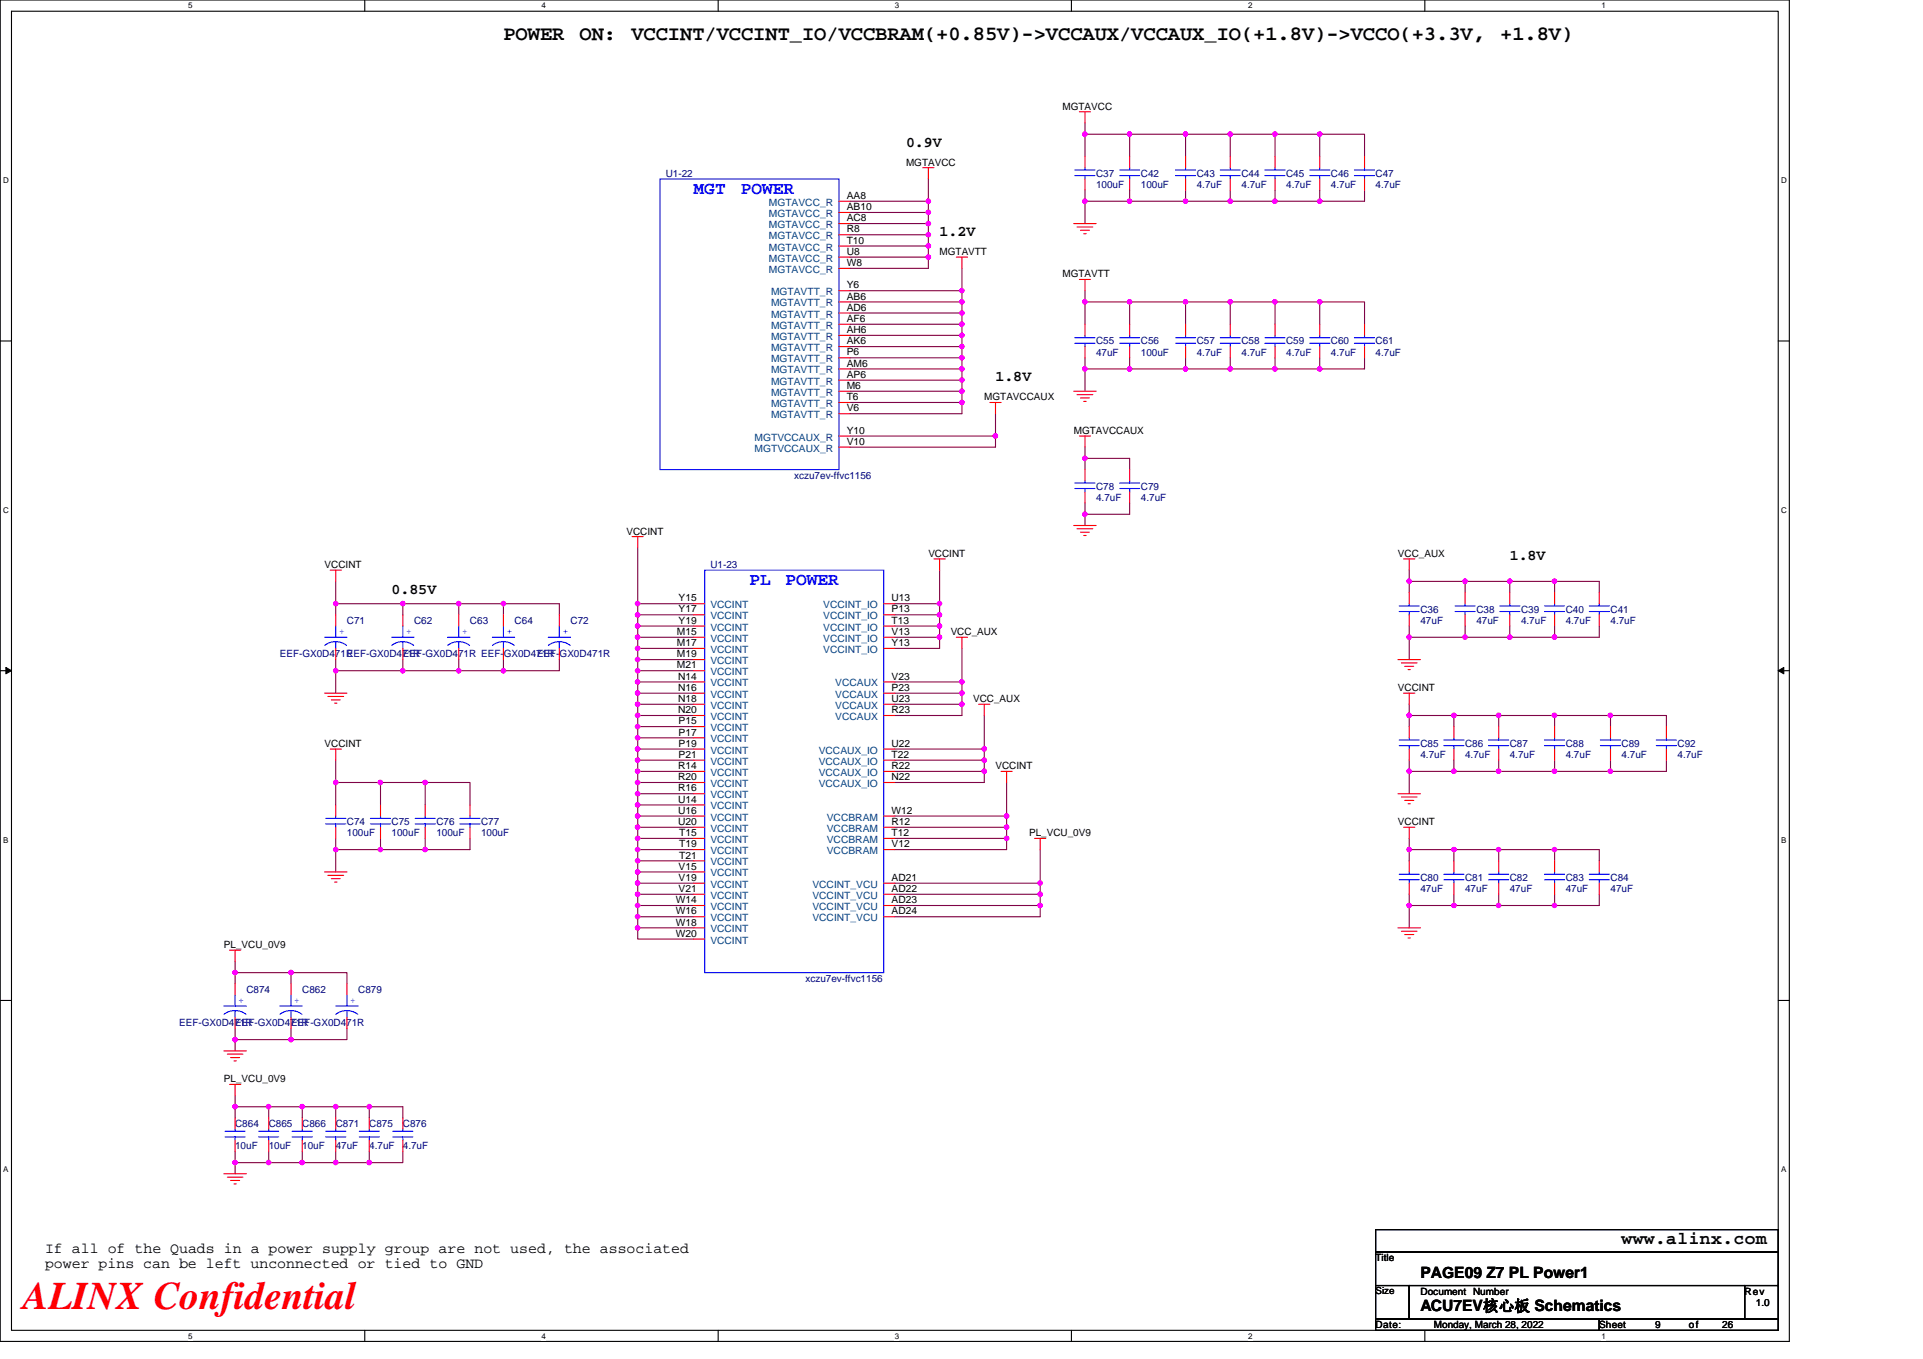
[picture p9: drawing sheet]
<svg xmlns="http://www.w3.org/2000/svg" width="297mm" height="210mm" viewBox="0 0 297 210" stroke-linecap="round" stroke-linejoin="round" font-family="sans-serif">
<path d="M0 0h276.4v207.3h-276.4zM1.8 1.7h272.9v203.8h-272.9z" fill="none" stroke="#000" stroke-width=".17"/>
<g fill="#fff">
<path d="M29.1 .2h.6v1.4h-.6z"/>
<path d="M29.1 205.7h.6v1.4h-.6z"/>
</g>
<path d="M56.3 0v1.7M56.3 205.5v1.8" fill="none" stroke="#000" stroke-width=".17"/>
<g fill="#fff">
<path d="M83.6 .2h.7v1.4h-.7z"/>
<path d="M83.6 205.7h.7v1.4h-.7z"/>
</g>
<path d="M110.9 0v1.7M110.9 205.5v1.8" fill="none" stroke="#000" stroke-width=".17"/>
<g fill="#fff">
<path d="M138.2 .2h.7v1.4h-.7z"/>
<path d="M138.2 205.7h.7v1.4h-.7z"/>
</g>
<path d="M165.5 0v1.7M165.5 205.5v1.8" fill="none" stroke="#000" stroke-width=".17"/>
<g fill="#fff">
<path d="M192.8 .2h.6v1.4h-.6z"/>
<path d="M192.8 205.7h.6v1.4h-.6z"/>
</g>
<path d="M220.1 0v1.7M220.1 205.5v1.8" fill="none" stroke="#000" stroke-width=".17"/>
<g fill="#fff">
<path d="M247.4 .2h.6v1.4h-.6z"/>
<path d="M247.4 205.7h.6v1.4h-.6z"/>
<path d="M.5 27.2h.8v1.4h-.8z"/>
<path d="M275.1 27.2h.9v1.4h-.9z"/>
<path d="M.5 78.1h.8v1.4h-.8z"/>
<path d="M275.1 78.1h.9v1.4h-.9z"/>
</g>
<path d="M0 52.7h1.8M274.7 52.7h1.7" fill="none" stroke="#000" stroke-width=".17"/>
<g fill="#fff">
<path d="M.5 129.1h.8v1.4h-.8z"/>
<path d="M275.1 129.1h.8v1.4h-.8z"/>
</g>
<path d="M0 103.6h1.8M274.7 103.6h1.7" fill="none" stroke="#000" stroke-width=".17"/>
<path d="M.9 103.1l.9 .5-.9 .5zM274.7 103.6l.8-.5v1z" fill="#000" stroke="#000" stroke-width=".15"/>
<g fill="#fff">
<path d="M.5 180h.8v1.4h-.8z"/>
<path d="M275.1 180h.8v1.4h-.8z"/>
</g>
<path d="M0 154.6h1.8M274.7 154.6h1.7M212.5 190h62.2v3.5h-62.2zM212.5 193.5h62.2v5.1h-62.2zM212.5 198.6h5.2v5.2h-5.2zM217.7 198.6h51.8v5.2h-51.8zM269.5 198.6h5.2v5.2h-5.2zM212.5 203.8h34.5v1.7h-34.5zM247 203.8h27.7v1.7h-27.7z" fill="none" stroke="#000" stroke-width=".17"/>
<g fill="none" stroke="#800040" stroke-width=".17">
<path d="M167.6 19v1.7M131.3 31.1h12.1M131.3 32.8h12.1M131.3 34.5h12.1M131.3 36.3h12.1M131.3 38h12.1M131.3 39.7h12.1M143.4 27.6v3.5M143.4 31.1v1.7M143.4 32.8v1.7M143.4 34.5v1.8M143.4 36.3v1.7"/>
<path d="M143.4 38v1.7M143.4 39.7v1.8h-12.1M167.6 29.4v1.7M167.6 20.7h6.9v3.5M167.6 31.1h6.9M167.6 20.7v3.5M167.6 31.1v3.4M174.5 20.7h8.6v3.5M174.5 31.1h8.6M174.5 29.4v1.7M183.1 29.4v1.7M183.1 20.7h6.9"/>
<path d="M183.1 31.1h6.9M190 20.7h7v3.5M190 31.1h7M190 20.7v3.5M190 29.4v1.7M197 20.7h6.9v3.5M197 31.1h6.9M197 29.4v1.7M203.9 20.7h6.9v3.5M203.9 29.4v1.7M210.8 29.4v1.7h-6.9M131.3 44.9h17.3"/>
<path d="M131.3 46.7h17.3M131.3 48.4h17.3M131.3 50.1h17.3M131.3 51.8h17.3M131.3 53.6h17.3M131.3 55.3h17.3M131.3 57h17.3M131.3 58.7h17.3M148.6 41.5v3.4M148.6 44.9v1.8M148.6 46.7v1.7M148.6 48.4v1.7"/>
<path d="M148.6 50.1v1.7M148.6 51.8v1.8M148.6 53.6v1.7M148.6 55.3v1.7M148.6 57v1.7M148.6 58.7v1.8M167.6 55.3v1.7M167.6 46.7v3.4M167.6 46.7h6.9v3.4M167.6 57h6.9M167.6 44.9v1.8M167.6 57v3.5"/>
<path d="M174.5 46.7h8.6v3.4M174.5 57h8.6M174.5 55.3v1.7M183.1 57h6.9M183.1 55.3v1.7M183.1 46.7h6.9M190 57h7M190 55.3v1.7M190 46.7h7v3.4M190 46.7v3.4M197 46.7h6.9v3.4M197 57h6.9"/>
<path d="M197 55.3v1.7M203.9 46.7h6.9v3.4M203.9 55.3v1.7M210.8 55.3v1.7h-6.9M131.3 60.5h17.3M131.3 62.2h17.3M131.3 67.4h22.5M148.6 60.5v1.7M148.6 62.2v1.7h-17.3M153.8 63.9v3.5M153.8 67.4v1.7h-22.5M167.6 77.7v1.8"/>
<path d="M167.6 69.1v1.7M167.6 70.8h6.9v1.8M167.6 70.8v1.8M167.6 79.5v1.7M174.5 77.7v1.8h-6.9M51.9 89.8v3.5M51.9 93.3v1.7M51.9 93.3h10.3v1.7M62.2 93.3h8.7M70.9 93.3h6.9M70.9 93.3v1.7M77.8 93.3v1.7"/>
<path d="M77.8 93.3h8.6v1.7M98.5 95h8.6M98.5 95v1.7M98.5 84.6v8.7M98.5 98.5v1.7M98.5 96.7v1.8M98.5 93.3v1.7M98.5 93.3h8.6M98.5 96.7h8.6M98.5 98.5h8.6M138.2 93.3h6.9M138.2 95h6.9"/>
<path d="M138.2 96.7h6.9M138.2 98.5h6.9M145.1 88.1v5.2M145.1 93.3v1.7M145.1 95v1.7M145.1 98.5v1.7h-6.9M145.1 96.7v1.8M217.7 89.8h8.6M217.7 98.5h8.6M217.7 88.1v1.7M217.7 98.5v3.4M217.7 89.8v1.7"/>
<path d="M217.7 96.7v1.8M226.3 89.8h6.9M226.3 98.5h6.9M226.3 89.8v1.7M226.3 96.7v1.8M233.2 89.8v1.7M233.2 96.7v1.8M233.2 89.8h6.9M233.2 98.5h6.9M240.1 89.8h6.9v1.7M240.1 89.8v1.7M240.1 96.7v1.8"/>
<path d="M247 96.7v1.8h-6.9M51.9 117.5v3.4M51.9 101.9v1.7h10.3M51.9 103.6v3.5M62.2 103.6h8.7M62.2 101.9v1.7M70.9 103.6h6.9M70.9 101.9v1.7M77.8 101.9v1.7M86.4 101.9v1.7h-8.6M98.5 103.6v1.8M98.5 100.2v1.7"/>
<path d="M98.5 112.3v1.7M98.5 107.1v1.7M98.5 108.8v1.8M98.5 105.4v1.7M98.5 115.7v1.8M98.5 117.5v1.7M98.5 114v1.7M98.5 119.2v1.7M98.5 101.9v1.7M98.5 110.6v1.7M98.5 103.6h8.6M98.5 100.2h8.6"/>
<path d="M98.5 101.9h8.6M98.5 105.4h8.6M98.5 112.3h8.6M98.5 107.1h8.6M98.5 108.8h8.6M98.5 110.6h8.6M98.5 114h8.6M98.5 115.7h8.6M98.5 117.5h8.6M98.5 119.2h8.6M138.2 115.7h13.8M138.2 117.5h13.8"/>
<path d="M138.2 119.2h13.8M138.2 105.4h10.4M138.2 107.1h10.4M138.2 108.8h10.4M148.6 100.2v5.2M148.6 105.4v1.7M148.6 108.8v1.8h-10.4M148.6 107.1v1.7M152 119.2v1.7h-13.8M152 110.6v5.1M152 115.7v1.8M152 117.5v1.7"/>
<path d="M217.7 110.6h6.9v1.7M217.7 119.2h6.9M217.7 110.6v1.7M217.7 117.5v1.7M217.7 108.8v1.8M217.7 119.2v3.4M224.6 110.6h6.9v1.7M224.6 119.2h6.9M224.6 117.5v1.7M231.5 110.6h8.6v1.7M231.5 119.2h8.6M231.5 117.5v1.7"/>
<path d="M240.1 110.6h8.7v1.7M240.1 117.5v1.7M240.1 119.2h8.7M248.8 110.6h8.6v1.7M248.8 117.5v1.7M257.4 117.5v1.7h-8.6M51.9 120.9h6.9v3.5M51.9 131.3h6.9M51.9 120.9v3.5M51.9 129.5v1.8M51.9 131.3v3.4M58.8 131.3h6.9"/>
<path d="M58.8 129.5v1.8M58.8 120.9h6.9v3.5M65.7 129.5v1.8M65.7 120.9h6.9v3.5M72.6 129.5v1.8h-6.9M98.5 120.9v1.7M98.5 129.5v1.8M98.5 124.4v1.7M98.5 126.1v1.7M98.5 122.6v1.8M98.5 138.2v1.7M98.5 133v1.7"/>
<path d="M98.5 134.7v1.8M98.5 139.9v1.7M98.5 131.3v1.7M98.5 136.5v1.7M98.5 127.8v1.7M98.5 120.9h8.6M98.5 122.6h8.6M98.5 129.5h8.6M98.5 124.4h8.6M98.5 126.1h8.6M98.5 127.8h8.6M98.5 131.3h8.6"/>
<path d="M98.5 138.2h8.6M98.5 133h8.6M98.5 134.7h8.6M98.5 136.5h8.6M98.5 139.9h8.6M138.2 126.1h17.3M138.2 138.2h22.5v1.7M138.2 139.9h22.5M138.2 127.8h17.3M138.2 129.5h17.3M138.2 136.5h22.5M155.5 129.5v1.8h-17.3"/>
<path d="M155.5 120.9v5.2M155.5 126.1v1.7M155.5 127.8v1.7M160.7 139.9v1.7h-22.5M160.7 131.3v6.9M217.7 131.3h6.9M217.7 139.9v3.5M217.7 131.3v1.7M217.7 138.2v1.7M217.7 129.5v1.8M224.6 139.9h6.9M224.6 131.3h6.9"/>
<path d="M224.6 138.2v1.7h-6.9M224.6 131.3v1.7M231.5 131.3h8.6M231.5 139.9h8.6M231.5 131.3v1.7M231.5 138.2v1.7M240.1 131.3h6.9v1.7M240.1 138.2v1.7M240.1 131.3v1.7M247 138.2v1.7h-6.9M36.3 150.3v1.7M36.3 148.5v1.8"/>
<path d="M36.3 158.9v1.7M36.3 150.3h8.7M45 150.3v1.7M45 158.9v1.7M45 150.3h8.6v1.7M53.6 158.9v1.7h-8.6M98.5 141.6v1.8M98.5 141.6h8.6M98.5 143.4h8.6M98.5 143.4v1.7h8.6M36.3 179.6h5.2M36.3 169.3v1.7h5.2"/>
<path d="M36.3 177.9v1.7M36.3 179.6v1.8M36.3 160.6v1.8M36.3 160.6h8.7M36.3 171v1.7M41.5 179.6h5.2M41.5 171v1.7M41.5 171h5.2M41.5 177.9v1.7M46.7 171h5.2M46.7 179.6h5.2M46.7 171v1.7"/>
<path d="M46.7 177.9v1.7M51.9 171v1.7M51.9 177.9v1.7M51.9 171h5.1M57 171h5.2v1.7M57 171v1.7M57 177.9v1.7h-5.1M62.2 177.9v1.7h-5.2"/>
</g>
<g fill="#f0f" stroke="#f0f" stroke-width=".17">
<circle cx="174.5" cy="20.7" r=".34"/>
<circle cx="167.6" cy="20.7" r=".34"/>
<circle cx="183.1" cy="20.7" r=".34"/>
<circle cx="190" cy="20.7" r=".34"/>
<circle cx="174.5" cy="31.1" r=".34"/>
<circle cx="167.6" cy="31.1" r=".34"/>
<circle cx="183.1" cy="31.1" r=".34"/>
<circle cx="196.9" cy="31.1" r=".34"/>
<circle cx="190" cy="31.1" r=".34"/>
<circle cx="196.9" cy="20.7" r=".34"/>
<circle cx="203.9" cy="20.7" r=".34"/>
<circle cx="203.9" cy="31.1" r=".34"/>
<circle cx="143.4" cy="31.1" r=".34"/>
<circle cx="143.4" cy="32.8" r=".34"/>
<circle cx="143.4" cy="34.5" r=".34"/>
<circle cx="143.4" cy="36.3" r=".33"/>
<circle cx="143.4" cy="38" r=".34"/>
<circle cx="143.4" cy="39.7" r=".34"/>
<circle cx="148.6" cy="44.9" r=".33"/>
<circle cx="148.6" cy="46.6" r=".34"/>
<circle cx="148.6" cy="48.4" r=".34"/>
<circle cx="148.6" cy="50.1" r=".34"/>
<circle cx="148.6" cy="51.8" r=".34"/>
<circle cx="148.6" cy="53.5" r=".33"/>
<circle cx="148.6" cy="55.3" r=".34"/>
<circle cx="148.6" cy="57" r=".34"/>
<circle cx="148.6" cy="58.7" r=".34"/>
<circle cx="148.6" cy="60.4" r=".34"/>
<circle cx="148.6" cy="62.2" r=".33"/>
<circle cx="153.8" cy="67.3" r=".34"/>
<circle cx="196.9" cy="46.6" r=".34"/>
<circle cx="174.5" cy="46.6" r=".34"/>
<circle cx="167.6" cy="46.6" r=".34"/>
<circle cx="183.1" cy="46.6" r=".34"/>
<circle cx="190" cy="46.6" r=".34"/>
<circle cx="174.5" cy="57" r=".34"/>
<circle cx="167.6" cy="57" r=".34"/>
<circle cx="183.1" cy="57" r=".34"/>
<circle cx="196.9" cy="57" r=".34"/>
<circle cx="190" cy="57" r=".34"/>
<circle cx="203.9" cy="46.6" r=".34"/>
<circle cx="203.9" cy="57" r=".34"/>
<circle cx="167.6" cy="70.8" r=".33"/>
<circle cx="167.6" cy="79.4" r=".33"/>
<circle cx="98.5" cy="95" r=".34"/>
<circle cx="98.5" cy="93.3" r=".34"/>
<circle cx="98.5" cy="96.7" r=".33"/>
<circle cx="98.5" cy="105.4" r=".33"/>
<circle cx="98.5" cy="103.6" r=".34"/>
<circle cx="98.5" cy="98.4" r=".34"/>
<circle cx="98.5" cy="100.2" r=".34"/>
<circle cx="98.5" cy="101.9" r=".34"/>
<circle cx="98.5" cy="112.3" r=".34"/>
<circle cx="98.5" cy="107.1" r=".34"/>
<circle cx="98.5" cy="108.8" r=".34"/>
<circle cx="98.5" cy="110.5" r=".34"/>
<circle cx="98.5" cy="114" r=".33"/>
<circle cx="98.5" cy="120.9" r=".34"/>
<circle cx="98.5" cy="115.7" r=".34"/>
<circle cx="98.5" cy="117.5" r=".34"/>
<circle cx="98.5" cy="119.2" r=".34"/>
<circle cx="98.5" cy="122.6" r=".33"/>
<circle cx="98.5" cy="129.5" r=".34"/>
<circle cx="98.5" cy="124.4" r=".34"/>
<circle cx="98.5" cy="126.1" r=".34"/>
<circle cx="98.5" cy="127.8" r=".34"/>
<circle cx="98.5" cy="131.3" r=".33"/>
<circle cx="98.5" cy="138.2" r=".34"/>
<circle cx="98.5" cy="133" r=".34"/>
<circle cx="98.5" cy="134.7" r=".34"/>
<circle cx="98.5" cy="136.4" r=".34"/>
<circle cx="98.5" cy="139.9" r=".33"/>
<circle cx="98.5" cy="141.6" r=".34"/>
<circle cx="98.5" cy="143.4" r=".34"/>
<circle cx="155.5" cy="126.1" r=".34"/>
<circle cx="155.5" cy="127.8" r=".34"/>
<circle cx="155.5" cy="129.5" r=".34"/>
<circle cx="152" cy="115.7" r=".34"/>
<circle cx="152" cy="117.5" r=".34"/>
<circle cx="152" cy="119.2" r=".34"/>
<circle cx="145.1" cy="93.3" r=".34"/>
<circle cx="145.1" cy="95" r=".34"/>
<circle cx="145.1" cy="96.7" r=".33"/>
<circle cx="148.6" cy="105.4" r=".33"/>
<circle cx="148.6" cy="107.1" r=".34"/>
<circle cx="148.6" cy="108.8" r=".34"/>
<circle cx="145.1" cy="98.4" r=".34"/>
<circle cx="160.7" cy="136.4" r=".34"/>
<circle cx="160.7" cy="138.2" r=".34"/>
<circle cx="160.7" cy="139.9" r=".33"/>
<circle cx="77.8" cy="93.3" r=".34"/>
<circle cx="77.8" cy="103.6" r=".34"/>
<circle cx="70.8" cy="93.3" r=".34"/>
<circle cx="62.2" cy="93.3" r=".34"/>
<circle cx="51.9" cy="93.3" r=".34"/>
<circle cx="70.8" cy="103.6" r=".34"/>
<circle cx="62.2" cy="103.6" r=".34"/>
<circle cx="51.9" cy="103.6" r=".34"/>
<circle cx="51.9" cy="131.3" r=".33"/>
<circle cx="58.8" cy="120.9" r=".34"/>
<circle cx="51.9" cy="120.9" r=".34"/>
<circle cx="65.7" cy="120.9" r=".34"/>
<circle cx="58.8" cy="131.3" r=".33"/>
<circle cx="65.7" cy="131.3" r=".33"/>
<circle cx="217.7" cy="139.9" r=".33"/>
<circle cx="224.6" cy="139.9" r=".33"/>
<circle cx="224.6" cy="131.3" r=".33"/>
<circle cx="231.5" cy="131.3" r=".33"/>
<circle cx="240.1" cy="131.3" r=".33"/>
<circle cx="231.5" cy="139.9" r=".33"/>
<circle cx="240.1" cy="139.9" r=".33"/>
<circle cx="217.7" cy="131.3" r=".33"/>
<circle cx="231.5" cy="110.5" r=".34"/>
<circle cx="224.6" cy="110.5" r=".34"/>
<circle cx="248.7" cy="110.5" r=".34"/>
<circle cx="240.1" cy="110.5" r=".34"/>
<circle cx="224.6" cy="119.2" r=".34"/>
<circle cx="231.5" cy="119.2" r=".34"/>
<circle cx="248.7" cy="119.2" r=".34"/>
<circle cx="240.1" cy="119.2" r=".34"/>
<circle cx="217.7" cy="110.5" r=".34"/>
<circle cx="217.7" cy="119.2" r=".34"/>
<circle cx="226.3" cy="98.4" r=".34"/>
<circle cx="233.2" cy="89.8" r=".34"/>
<circle cx="233.2" cy="98.4" r=".34"/>
<circle cx="240.1" cy="89.8" r=".34"/>
<circle cx="226.3" cy="89.8" r=".34"/>
<circle cx="217.7" cy="89.8" r=".34"/>
<circle cx="217.7" cy="98.4" r=".34"/>
<circle cx="240.1" cy="98.4" r=".34"/>
<circle cx="36.3" cy="150.3" r=".34"/>
<circle cx="44.9" cy="150.3" r=".34"/>
<circle cx="36.3" cy="171" r=".34"/>
<circle cx="41.5" cy="171" r=".34"/>
<circle cx="46.7" cy="171" r=".34"/>
<circle cx="51.9" cy="171" r=".34"/>
<circle cx="51.9" cy="179.6" r=".34"/>
<circle cx="46.7" cy="179.6" r=".34"/>
<circle cx="41.5" cy="179.6" r=".34"/>
<circle cx="36.3" cy="179.6" r=".34"/>
<circle cx="36.3" cy="160.6" r=".34"/>
<circle cx="44.9" cy="160.6" r=".34"/>
<circle cx="57" cy="171" r=".34"/>
<circle cx="57" cy="179.6" r=".34"/>
</g>
<g fill="none" stroke="#f00" stroke-width=".17">
<path d="M166.7 17.3h1.7M167.6 17.3v1.7M129.6 31.1h1.7M129.6 32.8h1.7M129.6 34.5h1.7M129.6 36.3h1.7M129.6 38h1.7M129.6 39.7h1.7M142.5 25.9h1.8M143.4 25.9v1.7M147.7 39.7h1.8M148.6 39.7v1.8"/>
<path d="M165.9 34.5h3.4M166.4 35.1h2.4M166.9 35.6h1.4M167.4 36.1h.4M167.6 24.2v1.7M167.6 27.6v1.8M174.5 24.2v1.7M174.5 27.6v1.8M183.1 24.2v1.7M183.1 27.6v1.8M190 24.2v1.7M190 27.6v1.8"/>
<path d="M197 24.2v1.7M197 27.6v1.8M203.9 24.2v1.7M203.9 27.6v1.8M210.8 24.2v1.7M210.8 27.6v1.8M129.6 41.5h1.7M129.6 44.9h1.7M129.6 46.7h1.7M129.6 48.4h1.7M129.6 50.1h1.7M129.6 51.8h1.7"/>
<path d="M129.6 53.6h1.7M129.6 55.3h1.7M129.6 57h1.7M129.6 58.7h1.7M166.7 43.2h1.7M167.6 43.2v1.7M167.6 50.1v1.7M167.6 53.6v1.7M174.5 50.1v1.7M174.5 53.6v1.7M183.1 50.1v1.7M183.1 53.6v1.7"/>
<path d="M190 50.1v1.7M190 53.6v1.7M197 50.1v1.7M197 53.6v1.7M203.9 50.1v1.7M203.9 53.6v1.7M210.8 50.1v1.7M210.8 53.6v1.7M129.6 60.5h1.7M129.6 62.2h1.7M129.6 63.9h1.7M129.6 67.4h1.7"/>
<path d="M129.6 69.1h1.7M152.9 62.2h1.7M153.8 62.2v1.7M165.9 60.5h3.4M166.4 61h2.4M166.7 67.4h1.7M166.9 61.5h1.4M167.4 62h.4M167.6 67.4v1.7M167.6 72.6v1.7M167.6 76v1.7M174.5 72.6v1.7"/>
<path d="M174.5 76v1.7M51 88.1h1.7M51.9 88.1v1.7M51.9 95v1.7M62.2 95v1.7M70.9 95v1.7M77.8 95v1.7M86.4 95v1.7M97.6 82.9h1.8M98.5 82.9v1.7M107.1 93.3h1.8M107.1 95h1.8"/>
<path d="M107.1 96.7h1.8M107.1 98.5h1.8M136.5 93.3h1.7M136.5 95h1.7M136.5 96.7h1.7M136.5 98.5h1.7M144.3 86.4h1.7M145.1 86.4v1.7M147.7 98.5h1.8M148.6 98.5v1.7M165.9 81.2h3.4M166.4 81.7h2.4"/>
<path d="M166.9 82.2h1.4M167.4 82.7h.4M216.8 86.4h1.7M217.7 86.4v1.7M217.7 91.5v1.8M217.7 95v1.7M226.3 91.5v1.8M226.3 95v1.7M233.2 91.5v1.8M233.2 95v1.7M240.1 91.5v1.8M240.1 95v1.7"/>
<path d="M247 91.5v1.8M247 95v1.7M50.1 107.1h3.5M50.6 107.6h2.5M51 115.7h1.7M51.2 108.1h1.4M51.7 108.6h.3M51.9 115.7v1.8M51.9 100.2v1.7M62.2 100.2v1.7M70.9 100.2v1.7M77.8 100.2v1.7"/>
<path d="M86.4 100.2v1.7M107.1 100.2h1.8M107.1 101.9h1.8M107.1 103.6h1.8M107.1 105.4h1.8M107.1 107.1h1.8M107.1 108.8h1.8M107.1 110.6h1.8M107.1 112.3h1.8M107.1 114h1.8M107.1 115.7h1.8M107.1 117.5h1.8"/>
<path d="M107.1 119.2h1.8M136.5 100.2h1.7M136.5 105.4h1.7M136.5 107.1h1.7M136.5 108.8h1.7M136.5 110.6h1.7M136.5 115.7h1.7M136.5 117.5h1.7M136.5 119.2h1.7M151.2 108.8h1.7M152 108.8v1.8M154.6 119.2h1.8"/>
<path d="M155.5 119.2v1.7M215.9 101.9h3.5M216.5 102.4h2.4M216.8 107.1h1.7M217 103h1.4M217.5 103.5h.3M217.7 107.1v1.7M217.7 112.3v1.7M217.7 115.7v1.8M224.6 112.3v1.7M224.6 115.7v1.8M231.5 112.3v1.7"/>
<path d="M231.5 115.7v1.8M240.1 112.3v1.7M240.1 115.7v1.8M248.8 112.3v1.7M248.8 115.7v1.8M257.4 112.3v1.7M257.4 115.7v1.8M50.1 134.7h3.5M50.6 135.3h2.5M51.2 135.8h1.4M51.7 136.3h.3M51.9 124.4v1.7"/>
<path d="M51.9 127.8v1.7M58.8 124.4v1.7M58.8 127.8v1.7M65.7 124.4v1.7M65.7 127.8v1.7M72.6 124.4v1.7M72.6 127.8v1.7M107.1 120.9h1.8M107.1 122.6h1.8M107.1 124.4h1.8M107.1 126.1h1.8M107.1 127.8h1.8"/>
<path d="M107.1 129.5h1.8M107.1 131.3h1.8M107.1 133h1.8M107.1 134.7h1.8M107.1 136.5h1.8M107.1 138.2h1.8M107.1 139.9h1.8M136.5 120.9h1.7M136.5 126.1h1.7M136.5 127.8h1.7M136.5 129.5h1.7M136.5 131.3h1.7"/>
<path d="M136.5 136.5h1.7M136.5 138.2h1.7M136.5 139.9h1.7M159.8 129.5h1.7M160.7 129.5v1.8M215.9 122.6h3.5M216.5 123.1h2.4M216.8 127.8h1.7M217 123.7h1.4M217.5 124.2h.3M217.7 127.8v1.7M217.7 133v1.7"/>
<path d="M217.7 136.5v1.7M224.6 133v1.7M224.6 136.5v1.7M231.5 133v1.7M231.5 136.5v1.7M240.1 133v1.7M240.1 136.5v1.7M247 133v1.7M247 136.5v1.7M35.5 146.8h1.7M36.3 152v1.7M36.3 157.2v1.7"/>
<path d="M36.3 146.8v1.7M45 152v1.7M45 157.2v1.7M53.6 152v1.7M53.6 157.2v1.7M107.1 141.6h1.8M107.1 143.4h1.8M107.1 145.1h1.8M136.5 141.6h1.7M215.9 143.4h3.5M216.5 143.9h2.4M217 144.4h1.4"/>
<path d="M217.5 144.9h.3M34.6 162.4h3.5M35.1 162.9h2.4M35.5 167.6h1.7M35.6 163.4h1.4M36.1 163.9h.4M36.3 167.6v1.7M36.3 172.7v1.8M36.3 176.2v1.7M41.5 172.7v1.8M41.5 176.2v1.7M46.7 172.7v1.8"/>
<path d="M46.7 176.2v1.7M51.9 172.7v1.8M51.9 176.2v1.7M57 172.7v1.8M57 176.2v1.7M62.2 172.7v1.8M62.2 176.2v1.7M34.6 181.4h3.5M35.1 181.9h2.4M35.6 182.4h1.4M36.1 182.9h.4"/>
</g>
<g fill="none" stroke="#00f" stroke-width=".17">
<path d="M102 27.6h27.6v45h-27.6zM166 27.1h3.1M166 26.3h3.1M167.6 25.9v.4M167.6 27.1v.5M172.9 27.1h3.1M172.9 26.3h3.1M174.5 25.9v.4M174.5 27.1v.5M181.6 27.1h3.1M181.6 26.3h3.1M183.1 25.9v.4"/>
<path d="M183.1 27.1v.5M188.5 27.1h3.1M188.5 26.3h3.1M190 25.9v.4M190 27.1v.5M195.4 27.1h3.1M195.4 26.3h3.1M197 25.9v.4M197 27.1v.5M202.3 27.1h3.1M202.3 26.3h3.1M203.9 25.9v.4"/>
<path d="M203.9 27.1v.5M209.2 27.1h3.1M209.2 26.3h3.1M210.8 25.9v.4M210.8 27.1v.5M166 53h3.1M166 52.2h3.1M167.6 51.8v.4M167.6 53v.6M172.9 53h3.1M172.9 52.2h3.1M174.5 51.8v.4"/>
<path d="M174.5 53v.6M181.6 53h3.1M181.6 52.2h3.1M183.1 51.8v.4M183.1 53v.6M188.5 53h3.1M188.5 52.2h3.1M190 51.8v.4M190 53v.6M195.4 53h3.1M195.4 52.2h3.1M197 51.8v.4"/>
<path d="M197 53v.6M202.3 53h3.1M202.3 52.2h3.1M203.9 51.8v.4M203.9 53v.6M209.2 53h3.1M209.2 52.2h3.1M210.8 51.8v.4M210.8 53v.6M166 75.5h3.1M166 74.6h3.1M167.6 74.3v.3"/>
<path d="M167.6 75.5v.5M172.9 75.5h3.1M172.9 74.6h3.1M174.5 74.3v.3M174.5 75.5v.5M50.1 98.5h3.5M50.2 99.7l.6-.3 1-.3 1.1 .3 .6 .3M51.9 99.1v1.1M51.9 96.7v1.8M60.5 98.5h3.5M60.5 99.7a2.79 2.79 0 0 1 3.4 0M62.2 99.1v1.1"/>
<path d="M62.2 96.7v1.8M69.1 98.5h3.5M69.1 99.7a2.79 2.79 0 0 1 3.4 0M70.9 99.1v1.1M70.9 96.7v1.8M76 98.5h3.5M76.1 99.7l.6-.3 1-.3 1.1 .3 .6 .3M77.8 99.1v1.1M77.8 96.7v1.8M84.7 98.5h3.4M84.7 99.7l.6-.3 1.1-.3 1 .3 .7 .3M86.4 99.1v1.1"/>
<path d="M86.4 96.7v1.8M108.9 88.1h27.6v62.2h-27.6zM216.1 94.5h3.1M216.1 93.6h3.1M217.7 93.3v.3M217.7 94.5v.5M224.8 94.5h3.1M224.8 93.6h3.1M226.3 93.3v.3M226.3 94.5v.5M231.7 94.5h3.1M231.7 93.6h3.1"/>
<path d="M233.2 93.3v.3M233.2 94.5v.5M238.6 94.5h3.1M238.6 93.6h3.1M240.1 93.3v.3M240.1 94.5v.5M245.5 94.5h3.1M245.5 93.6h3.1M247 93.3v.3M247 94.5v.5M216.1 115.2h3.1M216.1 114.3h3.1"/>
<path d="M217.7 114v.3M217.7 115.2v.5M223 115.2h3.1M223 114.3h3.1M224.6 114v.3M224.6 115.2v.5M229.9 115.2h3.1M229.9 114.3h3.1M231.5 114v.3M231.5 115.2v.5M238.6 115.2h3.1M238.6 114.3h3.1"/>
<path d="M240.1 114v.3M240.1 115.2v.5M247.2 115.2h3.1M247.2 114.3h3.1M248.8 114v.3M248.8 115.2v.5M255.8 115.2h3.1M255.8 114.3h3.1M257.4 114v.3M257.4 115.2v.5M50.3 127.3h3.1M50.3 126.4h3.1"/>
<path d="M51.9 126.1v.3M51.9 127.3v.5M57.2 127.3h3.1M57.2 126.4h3.1M58.8 126.1v.3M58.8 127.3v.5M64.1 127.3h3.1M64.1 126.4h3.1M65.7 126.1v.3M65.7 127.3v.5M71 127.3h3.1M71 126.4h3.1"/>
<path d="M72.6 126.1v.3M72.6 127.3v.5M216.1 135.9h3.1M216.1 135.1h3.1M217.7 134.7v.4M217.7 135.9v.6M223 135.9h3.1M223 135.1h3.1M224.6 134.7v.4M224.6 135.9v.6M229.9 135.9h3.1M229.9 135.1h3.1"/>
<path d="M231.5 134.7v.4M231.5 135.9v.6M238.6 135.9h3.1M238.6 135.1h3.1M240.1 134.7v.4M240.1 135.9v.6M245.5 135.9h3.1M245.5 135.1h3.1M247 134.7v.4M247 135.9v.6M34.6 155.4h3.5M34.6 156.7a2.79 2.79 0 0 1 3.4 0"/>
<path d="M36.3 156.1v1.1M36.3 153.7v1.7M43.2 155.4h3.5M43.2 156.7a2.79 2.79 0 0 1 3.4 0M45 156.1v1.1M45 153.7v1.7M51.9 155.4h3.4M51.9 156.7a2.79 2.79 0 0 1 3.4 0M53.6 156.1v1.1M53.6 153.7v1.7M34.8 175.7h3.1M34.8 174.8h3.1"/>
<path d="M36.3 174.5v.3M36.3 175.7v.5M39.9 175.7h3.1M39.9 174.8h3.1M41.5 174.5v.3M41.5 175.7v.5M45.1 175.7h3.1M45.1 174.8h3.1M46.7 174.5v.3M46.7 175.7v.5M50.3 175.7h3.1M50.3 174.8h3.1"/>
<path d="M51.9 174.5v.3M51.9 175.7v.5M55.5 175.7h3.1M55.5 174.8h3.1M57 174.5v.3M57 175.7v.5M60.7 175.7h3.1M60.7 174.8h3.1M62.2 174.5v.3M62.2 175.7v.5"/>
</g>
<text font-size="6" fill="#f00" x="3.5" y="202.3">ALINX Confidential</text>
<g font-size="3.2">
<text x="77.8" y="6.1">POWER</text>
<text x="89.5" y="6.1">ON:</text>
<text x="97.5" y="6.1">VCCINT/VCCINT_IO/VCCBRAM(+0.85V)-&gt;VCCAUX/VCCAUX_IO(+1.8V)-&gt;VCCO(+3.3V,</text>
<text x="231.7" y="6.1">+1.8V)</text>
</g>
<g font-size="2.8" fill="#00f">
<text x="107.1" y="29.9">MGT</text>
<text x="114.4" y="29.9">POWER</text>
<text x="115.8" y="90.4">PL</text>
<text x="121.3" y="90.4">POWER</text>
</g>
<text font-size="2.8" x="250.5" y="192.3">www.alinx.com</text>
<g font-size="2.4">
<text x="219.4" y="197.4">PAGE09 Z7 PL Power1</text>
<text x="219.4" y="202.6">ACU7EV核心板 Schematics</text>
</g>
<g font-size="2.3">
<text x="140" y="22.7">0.9V</text>
<text x="145.1" y="36.5">1.2V</text>
<text x="153.8" y="58.9">1.8V</text>
<text x="233.2" y="86.6">1.8V</text>
<text x="60.5" y="91.8">0.85V</text>
<text x="7" y="193.6">If all of the Quads in a power supply group are not used, the associated</text>
<text x="7" y="195.9">power pins can be left unconnected or tied to GND</text>
</g>
<g font-size="1.5">
<text x="164.1" y="17">MGTAVCC</text>
<text x="140" y="25.6">MGTAVCC</text>
<text x="130.8" y="30.7">AA8</text>
<text x="130.8" y="32.5">AB10</text>
<text x="130.8" y="34.2">AC8</text>
<text x="130.8" y="35.9">R8</text>
<text x="130.8" y="37.7">T10</text>
<text x="130.8" y="39.4">U8</text>
<text x="130.8" y="41.1">W8</text>
<text x="145.1" y="39.4">MGTAVTT</text>
<text x="130.8" y="44.6">Y6</text>
<text x="130.8" y="46.3">AB6</text>
<text x="164.1" y="42.9">MGTAVTT</text>
<text x="130.8" y="48">AD6</text>
<text x="130.8" y="49.7">AF6</text>
<text x="130.8" y="51.5">AH6</text>
<text x="130.8" y="53.2">AK6</text>
<text x="130.8" y="54.9">P6</text>
<text x="130.8" y="56.6">AM6</text>
<text x="130.8" y="58.4">AP6</text>
<text x="130.8" y="60.1">M6</text>
<text x="130.8" y="61.8">T6</text>
<text x="130.8" y="63.6">V6</text>
<text x="152" y="61.8">MGTAVCCAUX</text>
<text x="130.8" y="67">Y10</text>
<text x="130.8" y="68.7">V10</text>
<text x="165.9" y="67">MGTAVCCAUX</text>
<text x="96.8" y="82.6">VCCINT</text>
<text x="50.1" y="87.8">VCCINT</text>
<text x="143.4" y="86">VCCINT</text>
<text x="215.9" y="86">VCC_AUX</text>
<text x="104.8" y="92.9">Y15</text>
<text x="104.8" y="94.6">Y17</text>
<text x="137.7" y="92.9">U13</text>
<text x="137.7" y="94.6">P13</text>
<text x="104.6" y="98.1">M15</text>
<text x="104.6" y="99.8">M17</text>
<text x="104.6" y="101.6">M19</text>
<text x="104.8" y="96.4">Y19</text>
<text x="137.7" y="96.4">T13</text>
<text x="137.7" y="98.1">V13</text>
<text x="137.7" y="99.8">Y13</text>
<text x="146.9" y="98.1">VCC_AUX</text>
<text x="104.6" y="103.3">M21</text>
<text x="104.7" y="105">N14</text>
<text x="104.7" y="106.7">N16</text>
<text x="137.7" y="105">V23</text>
<text x="137.7" y="106.7">P23</text>
<text x="215.9" y="106.8">VCCINT</text>
<text x="104.7" y="108.5">N18</text>
<text x="104.7" y="110.2">N20</text>
<text x="104.8" y="111.9">P15</text>
<text x="104.8" y="113.6">P17</text>
<text x="137.7" y="108.5">U23</text>
<text x="137.7" y="110.2">R23</text>
<text x="150.3" y="108.5">VCC_AUX</text>
<text x="50.1" y="115.4">VCCINT</text>
<text x="104.7" y="118.8">R14</text>
<text x="104.8" y="115.4">P19</text>
<text x="104.8" y="117.1">P21</text>
<text x="137.7" y="115.4">U22</text>
<text x="137.7" y="117.1">T22</text>
<text x="137.7" y="118.8">R22</text>
<text x="153.8" y="118.9">VCCINT</text>
<text x="104.7" y="120.5">R20</text>
<text x="104.7" y="122.3">R16</text>
<text x="104.7" y="124">U14</text>
<text x="104.7" y="125.7">U16</text>
<text x="137.7" y="120.5">N22</text>
<text x="137.7" y="125.7">W12</text>
<text x="104.7" y="127.5">U20</text>
<text x="104.9" y="129.2">T15</text>
<text x="104.9" y="130.9">T19</text>
<text x="137.7" y="127.5">R12</text>
<text x="137.7" y="129.2">T12</text>
<text x="137.7" y="130.9">V12</text>
<text x="159" y="129.2">PL_VCU_0V9</text>
<text x="215.9" y="127.5">VCCINT</text>
<text x="104.8" y="134.4">V15</text>
<text x="104.8" y="136.1">V19</text>
<text x="104.8" y="137.8">V21</text>
<text x="104.9" y="132.7">T21</text>
<text x="137.7" y="136.1">AD21</text>
<text x="137.7" y="137.8">AD22</text>
<text x="104.4" y="139.6">W14</text>
<text x="104.4" y="141.3">W16</text>
<text x="104.4" y="143">W18</text>
<text x="137.7" y="139.6">AD23</text>
<text x="137.7" y="141.3">AD24</text>
<text x="34.6" y="146.5">PL_VCU_0V9</text>
<text x="104.4" y="144.7">W20</text>
<text x="34.6" y="167.2">PL_VCU_0V9</text>
<text x="212.5" y="194.9">Title</text>
<text x="212.5" y="200">Size</text>
<text x="219.4" y="200">Document Number</text>
<text x="269.5" y="200">Rev</text>
<text x="271.2" y="201.8">1.0</text>
<text x="212.5" y="205.2">Date:</text>
<text x="221.5" y="205.2">Monday, March 28, 2022</text>
<text x="247" y="205.2">Sheet</text>
<text x="255.7" y="205.2">9</text>
<text x="260.9" y="205.2">of</text>
<text x="266" y="205.2">26</text>
</g>
<g font-size="1.5" fill="#000080">
<text x="102.8" y="27.3">U1-22</text>
<text x="169.3" y="27.3">C37</text>
<text x="169.3" y="29">100uF</text>
<text x="176.2" y="27.3">C42</text>
<text x="176.2" y="29">100uF</text>
<text x="184.9" y="27.3">C43</text>
<text x="184.9" y="29">4.7uF</text>
<text x="191.8" y="27.3">C44</text>
<text x="191.8" y="29">4.7uF</text>
<text x="198.7" y="27.3">C45</text>
<text x="198.7" y="29">4.7uF</text>
<text x="205.6" y="27.3">C46</text>
<text x="205.6" y="29">4.7uF</text>
<text x="212.5" y="27.3">C47</text>
<text x="212.5" y="29">4.7uF</text>
<text x="169.3" y="53.2">C55</text>
<text x="176.2" y="53.2">C56</text>
<text x="184.9" y="53.2">C57</text>
<text x="191.8" y="53.2">C58</text>
<text x="198.7" y="53.2">C59</text>
<text x="205.6" y="53.2">C60</text>
<text x="212.5" y="53.2">C61</text>
<text x="169.3" y="54.9">47uF</text>
<text x="176.2" y="54.9">100uF</text>
<text x="184.9" y="54.9">4.7uF</text>
<text x="191.8" y="54.9">4.7uF</text>
<text x="198.7" y="54.9">4.7uF</text>
<text x="205.6" y="54.9">4.7uF</text>
<text x="212.5" y="54.9">4.7uF</text>
<text x="122.7" y="74">xczu7ev-ffvc1156</text>
<text x="169.3" y="75.7">C78</text>
<text x="169.3" y="77.4">4.7uF</text>
<text x="176.2" y="75.7">C79</text>
<text x="176.2" y="77.4">4.7uF</text>
<text x="109.7" y="87.8">U1-23</text>
<text x="219.4" y="94.7">C36</text>
<text x="228" y="94.7">C38</text>
<text x="234.9" y="94.7">C39</text>
<text x="241.8" y="94.7">C40</text>
<text x="248.8" y="94.7">C41</text>
<text x="43.2" y="101.6">EEF-GX0D471R</text>
<text x="53.6" y="101.6">EEF-GX0D471R</text>
<text x="53.6" y="96.4">C71</text>
<text x="62.2" y="101.6">EEF-GX0D471R EEF-GX0D471R</text>
<text x="64" y="96.4">C62</text>
<text x="72.6" y="96.4">C63</text>
<text x="79.5" y="96.4">C64</text>
<text x="82.9" y="101.6">EEF-GX0D471R</text>
<text x="88.1" y="96.4">C72</text>
<text x="219.4" y="96.4">47uF</text>
<text x="228" y="96.4">47uF</text>
<text x="234.9" y="96.4">4.7uF</text>
<text x="241.8" y="96.4">4.7uF</text>
<text x="248.8" y="96.4">4.7uF</text>
<text x="219.4" y="115.4">C85</text>
<text x="219.4" y="117.1">4.7uF</text>
<text x="226.3" y="115.4">C86</text>
<text x="226.3" y="117.1">4.7uF</text>
<text x="233.2" y="115.4">C87</text>
<text x="233.2" y="117.1">4.7uF</text>
<text x="241.8" y="115.4">C88</text>
<text x="241.8" y="117.1">4.7uF</text>
<text x="250.5" y="115.4">C89</text>
<text x="250.5" y="117.1">4.7uF</text>
<text x="259.1" y="115.4">C92</text>
<text x="259.1" y="117.1">4.7uF</text>
<text x="53.6" y="127.5">C74</text>
<text x="53.6" y="129.2">100uF</text>
<text x="60.5" y="127.5">C75</text>
<text x="60.5" y="129.2">100uF</text>
<text x="67.4" y="127.5">C76</text>
<text x="67.4" y="129.2">100uF</text>
<text x="74.3" y="127.5">C77</text>
<text x="74.3" y="129.2">100uF</text>
<text x="219.4" y="136.1">C80</text>
<text x="219.4" y="137.9">47uF</text>
<text x="226.3" y="136.1">C81</text>
<text x="226.3" y="137.9">47uF</text>
<text x="233.2" y="136.1">C82</text>
<text x="233.2" y="137.9">47uF</text>
<text x="241.8" y="136.1">C83</text>
<text x="241.8" y="137.9">47uF</text>
<text x="248.8" y="136.1">C84</text>
<text x="248.8" y="137.9">47uF</text>
<text x="38.1" y="153.4">C874</text>
<text x="46.7" y="153.4">C862</text>
<text x="55.3" y="153.4">C879</text>
<text x="124.4" y="151.7">xczu7ev-ffvc1156</text>
<text x="27.7" y="158.6">EEF-GX0D471R</text>
<text x="36.3" y="158.6">EEF-GX0D471R</text>
<text x="45" y="158.6">EEF-GX0D471R</text>
<text x="36.3" y="174.1">C864</text>
<text x="36.3" y="177.6">10uF</text>
<text x="41.5" y="174.1">C865</text>
<text x="41.5" y="177.6">10uF</text>
<text x="46.7" y="174.1">C866</text>
<text x="46.7" y="177.6">10uF</text>
<text x="51.9" y="174.1">C871</text>
<text x="51.9" y="177.6">47uF</text>
<text x="57" y="174.1">C875</text>
<text x="57" y="177.6">4.7uF</text>
<text x="62.2" y="174.1">C876</text>
<text x="62.2" y="177.6">4.7uF</text>
</g>
<g font-size="1.5" fill="#004080">
<text x="118.8" y="31.8">MGTAVCC_R</text>
<text x="118.8" y="33.5">MGTAVCC_R</text>
<text x="118.8" y="35.2">MGTAVCC_R</text>
<text x="118.8" y="37">MGTAVCC_R</text>
<text x="118.8" y="38.7">MGTAVCC_R</text>
<text x="118.8" y="40.4">MGTAVCC_R</text>
<text x="118.8" y="42.2">MGTAVCC_R</text>
<text x="119.1" y="45.6">MGTAVTT_R</text>
<text x="119.1" y="47.3">MGTAVTT_R</text>
<text x="119.1" y="49.1">MGTAVTT_R</text>
<text x="119.1" y="50.8">MGTAVTT_R</text>
<text x="119.1" y="52.5">MGTAVTT_R</text>
<text x="119.1" y="54.3">MGTAVTT_R</text>
<text x="119.1" y="56">MGTAVTT_R</text>
<text x="119.1" y="57.7">MGTAVTT_R</text>
<text x="119.1" y="59.4">MGTAVTT_R</text>
<text x="119.1" y="61.2">MGTAVTT_R</text>
<text x="119.1" y="62.9">MGTAVTT_R</text>
<text x="119.1" y="64.6">MGTAVTT_R</text>
<text x="116.6" y="68.1">MGTVCCAUX_R</text>
<text x="116.6" y="69.8">MGTVCCAUX_R</text>
<text x="109.7" y="94">VCCINT</text>
<text x="109.7" y="95.7">VCCINT</text>
<text x="127.2" y="94">VCCINT_IO</text>
<text x="127.2" y="95.7">VCCINT_IO</text>
<text x="109.7" y="97.4">VCCINT</text>
<text x="109.7" y="99.2">VCCINT</text>
<text x="109.7" y="100.9">VCCINT</text>
<text x="127.2" y="97.4">VCCINT_IO</text>
<text x="127.2" y="99.2">VCCINT_IO</text>
<text x="127.2" y="100.9">VCCINT_IO</text>
<text x="109.7" y="102.6">VCCINT</text>
<text x="109.7" y="104.3">VCCINT</text>
<text x="109.7" y="106.1">VCCINT</text>
<text x="109.7" y="107.8">VCCINT</text>
<text x="129" y="106.1">VCCAUX</text>
<text x="129" y="107.8">VCCAUX</text>
<text x="109.7" y="109.5">VCCINT</text>
<text x="109.7" y="111.3">VCCINT</text>
<text x="109.7" y="113">VCCINT</text>
<text x="129" y="109.5">VCCAUX</text>
<text x="129" y="111.3">VCCAUX</text>
<text x="109.7" y="114.7">VCCINT</text>
<text x="109.7" y="116.4">VCCINT</text>
<text x="109.7" y="118.2">VCCINT</text>
<text x="109.7" y="119.9">VCCINT</text>
<text x="126.5" y="116.4">VCCAUX_IO</text>
<text x="126.5" y="118.2">VCCAUX_IO</text>
<text x="126.5" y="119.9">VCCAUX_IO</text>
<text x="109.7" y="121.6">VCCINT</text>
<text x="109.7" y="123.3">VCCINT</text>
<text x="109.7" y="125.1">VCCINT</text>
<text x="126.5" y="121.6">VCCAUX_IO</text>
<text x="109.7" y="126.8">VCCINT</text>
<text x="109.7" y="128.5">VCCINT</text>
<text x="109.7" y="130.2">VCCINT</text>
<text x="109.7" y="132">VCCINT</text>
<text x="127.7" y="126.8">VCCBRAM</text>
<text x="127.7" y="128.5">VCCBRAM</text>
<text x="127.7" y="130.2">VCCBRAM</text>
<text x="127.7" y="132">VCCBRAM</text>
<text x="109.7" y="133.7">VCCINT</text>
<text x="109.7" y="135.4">VCCINT</text>
<text x="109.7" y="137.2">VCCINT</text>
<text x="125.5" y="137.2">VCCINT_VCU</text>
<text x="109.7" y="138.9">VCCINT</text>
<text x="109.7" y="140.6">VCCINT</text>
<text x="109.7" y="142.3">VCCINT</text>
<text x="125.5" y="138.9">VCCINT_VCU</text>
<text x="125.5" y="140.6">VCCINT_VCU</text>
<text x="125.5" y="142.3">VCCINT_VCU</text>
<text x="109.7" y="144.1">VCCINT</text>
<text x="109.7" y="145.8">VCCINT</text>
</g>
<g font-size="1.4" fill="#00f">
<text x="52.4" y="98">+</text>
<text x="62.7" y="98">+</text>
<text x="71.4" y="98">+</text>
<text x="78.3" y="98">+</text>
<text x="86.9" y="98">+</text>
<text x="36.8" y="155">+</text>
<text x="45.5" y="155">+</text>
<text x="54.1" y="155">+</text>
</g>
<g font-size="1.2">
<text x="29.1" y="1.3">5</text>
<text x="83.6" y="1.3">4</text>
<text x="138.2" y="1.3">3</text>
<text x="192.8" y="1.3">2</text>
<text x="247.4" y="1.3">1</text>
<text x=".5" y="28.3">D</text>
<text x="275.1" y="28.3">D</text>
<text x=".5" y="79.2">C</text>
<text x="275.1" y="79.2">C</text>
<text x=".5" y="130.2">B</text>
<text x="275.1" y="130.2">B</text>
<text x=".5" y="181.1">A</text>
<text x="275.1" y="181.1">A</text>
<text x="29.1" y="206.8">5</text>
<text x="83.6" y="206.8">4</text>
<text x="138.2" y="206.8">3</text>
<text x="192.8" y="206.8">2</text>
<text x="247.4" y="206.8">1</text>
</g>
</svg>
